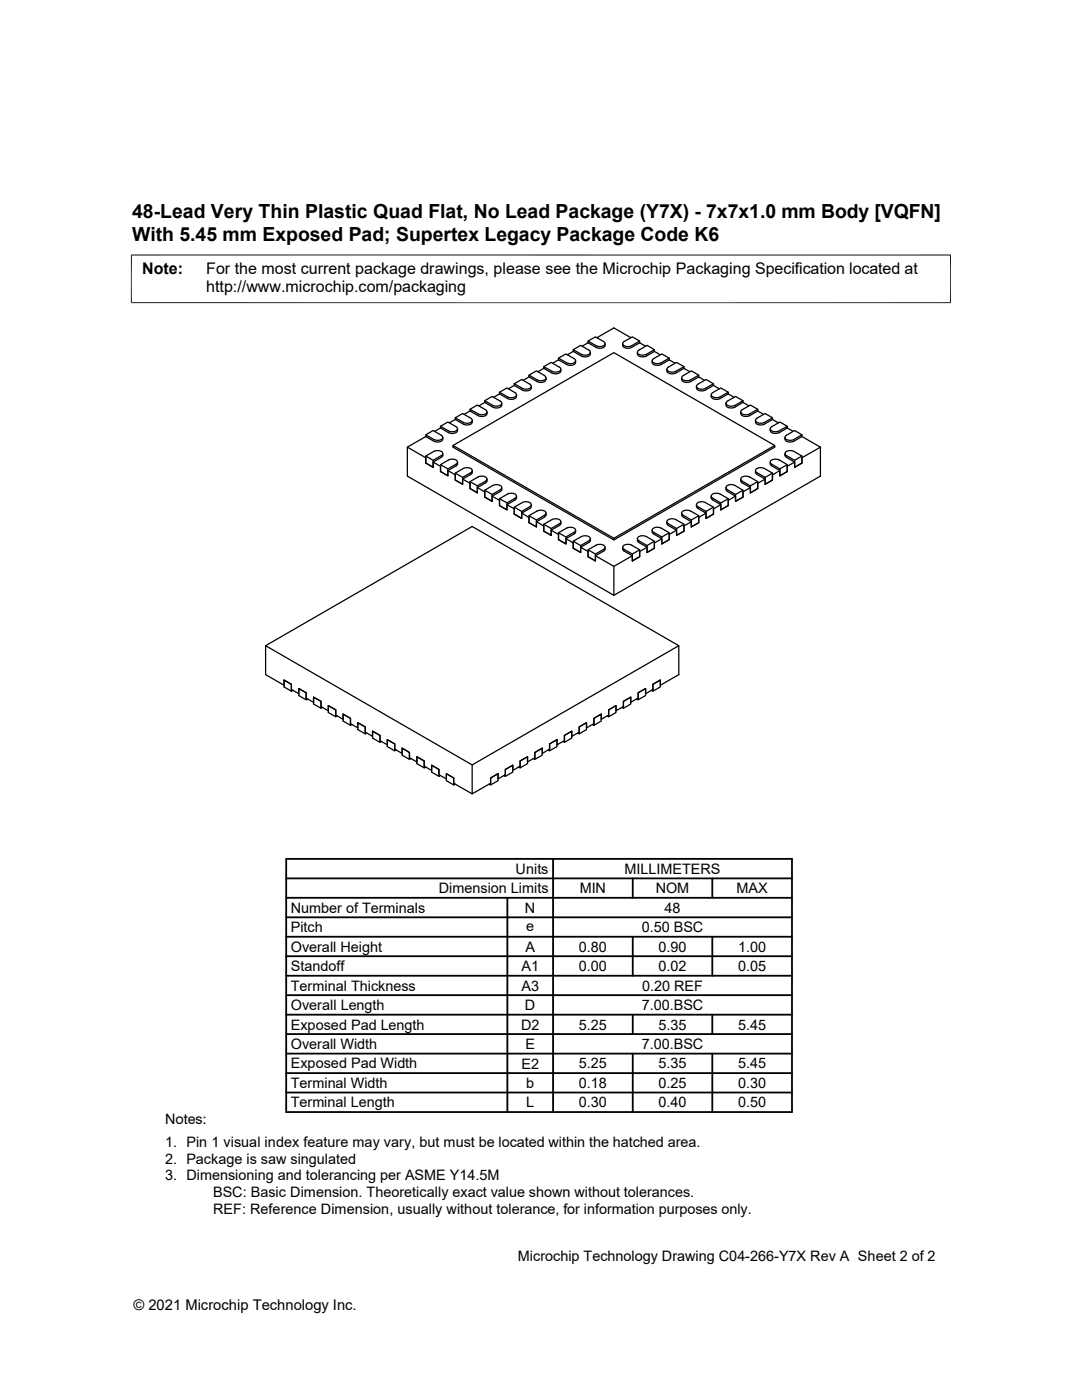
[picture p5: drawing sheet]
<svg xmlns="http://www.w3.org/2000/svg" width="216mm" height="279mm" viewBox="0 0 216 279" stroke-linecap="round" stroke-linejoin="round" font-family="sans-serif">
<g fill="none" stroke="#000" stroke-width=".25">
<path d="M96.7 80l1.6 .9a1.24 1.24 0 0 0 1.8-.4l-.2-.4-1.7-1-1.5 .9v.3M99.7 78.3l1.6 .9a1.24 1.24 0 0 0 1.8-.4l-.2-.4-1.7-1-1.5 .9v.3M99.7 78.6l1.6 .9a1.24 1.24 0 0 0 1.8-.4v-.3M99.7 78.6l-1.2 .7M102.6 76.9l-1.2 .7M102.6 76.6l1.6 .9M102.6 76.9l1.6 1M102.6 76.9v-.3l1.5-.9 1.6 1a.45 .45 0 0 1 .3 .4 .45 .45 0 0 1-.3 .4l-.7 .2-.8-.2M105.6 75.2l-1.2 .7M105.6 74.9l1.6 .9M105.6 75.2l1.6 1M106 77.1a.98 .98 0 0 1-1.4 .9l-.4-.1"/>
<path d="M108.5 73.5l-1.2 .7M108.5 73.2l1.6 .9a1.24 1.24 0 0 0 1.8-.4l-.2-.4-1.7-1-1.5 .9v.3M108.5 73.5l1.6 .9a1.24 1.24 0 0 0 1.8-.4v-.3M108.6 75a.45 .45 0 0 1 .3 .4 .45 .45 0 0 1-.3 .4l-.7 .2-.7-.2M108.6 75l-1.6-1-1.4 .9v.3M109 75.4a.98 .98 0 0 1-1.5 .9l-.3-.1M111.4 71.8l-1.1 .7M111.4 71.5l1.7 .9a1.24 1.24 0 0 0 1.8-.4l-.2-.4-1.8-1-1.5 .9v.3M111.4 71.8l1.7 .9a1.24 1.24 0 0 0 1.8-.4v-.3M114.4 70.1l-1.2 .7M114.4 69.8l1.6 .9a1.24 1.24 0 0 0 1.8-.4l-.2-.3-1.7-1.1-1.5 .9v.3M114.4 70.1l1.6 1a1.24 1.24 0 0 0 1.8-.5v-.3"/>
<path d="M117.3 68.4l-1.1 .7M117.3 68.1l1.7 .9a1.24 1.24 0 0 0 1.7-.4l-.1-.4-1.8-1-1.5 .9v.3M117.3 68.4l1.7 .9a1.24 1.24 0 0 0 1.7-.4v-.3M125.9 67.4l-3.4-2-3.4 2M127.6 68.1l-1.4-.9-1.7 1a.45 .45 0 0 0-.3 .4 .45 .45 0 0 0 .3 .4l1.2 .1 1.9-1v.3M127.6 68.4l1.2 .7M127.6 68.4l-1.6 .9a1.24 1.24 0 0 1-1.8-.4v-.3M130.6 69.8l-1.5-.9-1.6 1a.45 .45 0 0 0-.3 .4 .45 .45 0 0 0 .3 .4l1.1 .1 2-1v.3M130.6 70.1l1.2 .7M130.6 70.1l-1.6 1a1.24 1.24 0 0 1-1.8-.5v-.3M133.5 71.8l1.2 .7M133.5 71.5l-1.4-.9-1.7 1a.45 .45 0 0 0-.3 .4 .45 .45 0 0 0 .3 .4l1.2 .1 1.9-1v.3"/>
<path d="M133.5 71.8l-1.6 .9a1.24 1.24 0 0 1-1.8-.4v-.3M136.3 75a.45 .45 0 0 0-.3 .4 .45 .45 0 0 0 .3 .4l1.2 .1 1.9-1v.3M136.5 73.5l1.1 .7M136.5 73.2l-1.5-.9-1.6 1a.45 .45 0 0 0-.3 .4 .45 .45 0 0 0 .3 .4l1.1 .1 2-1v.3M136.5 73.5l-1.6 .9a1.24 1.24 0 0 1-1.8-.4v-.3M139 77.1a.98 .98 0 0 0 1.4 .9l.4-.1M139.4 75.2l1.2 .7M139.4 74.9l-1.5-.9-1.6 1M139.4 75.2l-1.6 1a1.24 1.24 0 0 1-1.8-.5v-.3M141.9 78.8a.98 .98 0 0 0 1.5 .9l.3-.2M142.4 76.9l1.1 .7M142.4 76.6l-1.5-.9-1.6 1a.45 .45 0 0 0-.3 .4 .45 .45 0 0 0 .3 .4l.7 .2 .8-.2"/>
<path d="M142.4 76.9v-.3l-1.7 .9M142.4 76.9l-1.7 1M145.3 78.6l1.2 .7M145.3 78.3l-1.5-.9-1.6 1a.45 .45 0 0 0-.3 .4 .45 .45 0 0 0 .3 .4l.8 .2 .7-.2M145.3 78.6l-1.6 .9M145.3 78.6v-.3l-1.6 .9M148.3 80l-1.5-.9-1.6 1a.45 .45 0 0 0-.3 .4 .45 .45 0 0 0 .3 .4l1.1 .1 2-1v.3M81.3 89.2l3.7 2.2v1M85 87.1l-3.7 2.1v5.8l41.2 23.8v-5.8l-3.7-2.1M85 91l1.6-.9a1.24 1.24 0 0 1 1.7 .4l-.1 .3-1.8 1.1v1.4l-1.4-.9zM85 87.1l1.6 1a1.24 1.24 0 0 0 1.7-.5v-.3M85 91l1.4 .9"/>
<path d="M85 86.8l1.6 .9a1.24 1.24 0 0 0 1.7-.4l-.1-.3-1.8-1.1-1.4 .9v.3M86.4 92.2l1.5 .9v1M87.9 85.4l-1.2 .7M87.9 92.7l1.6-.9a1.27 1.27 0 0 1 1.8 .4l-.2 .4-1.7 1v1.4l-1.5-.9zM87.9 85.1l1.6 .9a1.24 1.24 0 0 0 1.8-.4l-.2-.4-1.7-1-1.5 .9v.3M87.9 85.4l1.6 .9a1.24 1.24 0 0 0 1.8-.4v-.3M87.9 92.7l1.5 .9M88.3 90.5v.4l-.2 .3-1.7 1v1.1l-1.4-.9M89.4 93.9l1.4 .9v1M90.4 88.9l32.1-18.5 32.1 18.5M90.8 94.4l1.5 .9M90.8 94.4l1.7-.9a1.24 1.24 0 0 1 1.7 .4l-.1 .4-1.8 1v1.3l-1.5-.8z"/>
<path d="M90.8 83.4l1.7 .9a1.24 1.24 0 0 0 1.7-.4l-.1-.4-1.8-1-1.5 .9v.3M90.8 83.7l1.7 .9a1.24 1.24 0 0 0 1.7-.4v-.3M90.8 83.7l-1.1 .7M91.3 92.2v.4l-.2 .3-1.7 1v1.1l-1.5-.9M92.3 95.6l1.5 .9v1M93.8 81.7l1.6 .9a1.24 1.24 0 0 0 1.8-.4l-.2-.3-1.8-1.1-1.4 .9v.3M93.8 82l1.6 1a1.24 1.24 0 0 0 1.8-.5v-.3M93.8 82l-1.2 .7M93.8 96.1l1.4 .9M93.8 96.1l1.6-.9a1.24 1.24 0 0 1 1.8 .4l-.2 .3-1.8 1.1v1.4l-1.4-.9zM94.2 93.9v.4l-.2 .3-1.7 1v1l-1.5-.8M95.2 97.3l1.5 .9v1"/>
<path d="M96.7 80.3l-1.2 .7M96.7 97.8l1.5 .9M96.7 97.8l1.6-.9a1.24 1.24 0 0 1 1.8 .4l-.2 .3-1.7 1.1v1.4l-1.5-.9zM96.7 80.3l1.6 1a1.24 1.24 0 0 0 1.8-.5v-.3M97.2 95.6v.4l-.2 .3-1.8 1v1.1l-1.4-.9M98.2 99l1.5 .9v1M99.7 99.5l1.6-.9a1.24 1.24 0 0 1 1.8 .4l-.2 .4-1.7 1v1.3l-1.5-.8zM99.7 99.5l1.5 .9M100.1 97.3v.4l-.2 .3-1.7 1v1.1l-1.5-.9M103.1 99v.4l-.3 .3-1.6 1v1l-1.5-.8M141.9 99v.4l.2 .3 1.7 1v1M143.7 98.6l1.6 .9v1.4l-1.5 .8"/>
<path d="M143.7 98.6a1.24 1.24 0 0 0-1.8 .4l.2 .4 1.7 1v1.3M144.9 97.3v.4l.2 .3 1.7 1v1.1M145 97l.5-.2h.8l2 1v1.4l-1.5 .9v-1.4l-1.8-1.1-.1-.3zM145.3 99.5l-1.5 .9M146.8 99l-1.5 .9v1l-1.5 .8M147.8 95.6v.4l.2 .3 1.7 1v1.1M148 95.3l.4-.2h.8l2 1v1.4l-1.5 .9v-1.4l-1.7-1.1-.2-.3zM148.3 80.3l1.1 .7M148.3 80.3l-1.7 1a1.24 1.24 0 0 1-1.7-.5v-.3M148.3 97.8l-1.5 .9M149.7 97.3l-1.4 .9v1l-1.5 .9M150.7 93.9v.4l.3 .3 1.7 1v1"/>
<path d="M150.9 93.6l.5-.2h.8l1.9 1v1.4l-1.4 .8v-1.3l-1.8-1-.2-.4zM151.2 82l1.2 .7M151.2 81.7l-1.5-.9-1.6 1a.45 .45 0 0 0-.3 .4 .45 .45 0 0 0 .3 .4l1.1 .1 2-1v.3M151.2 82l-1.6 1a1.24 1.24 0 0 1-1.8-.5v-.3M151.2 96.1l-1.5 .9M152.7 95.6l-1.5 .9v1l-1.5 .9M153.7 92.2v.4l.2 .3 1.7 1v1.1M153.9 91.9l.4-.2h.8l2 1v1.4l-1.5 .9v-1.4l-1.7-1-.2-.4zM154.1 83.7l1.2 .7M154.1 83.4l-1.4-.9-1.7 1a.45 .45 0 0 0-.3 .4 .45 .45 0 0 0 .3 .4l1.2 .1 1.9-1v.3M154.1 83.7l-1.6 .9a1.24 1.24 0 0 1-1.8-.4v-.3M154.1 94.4l-1.4 .9"/>
<path d="M155.6 93.9l-1.5 .9v1l-1.4 .8M156.6 90.5v.4l.2 .3 1.8 1v1.1M156.8 90.2l.5-.2h.8l1.9 1v1.4l-1.4 .9v-1.4l-1.8-1.1-.2-.3zM157.1 85.4l1.2 .7M157.1 85.1l-1.5-.9-1.6 1a.45 .45 0 0 0-.3 .4 .45 .45 0 0 0 .3 .4l1.1 .1 2-1v.3M157.1 85.4l-1.6 .9a1.24 1.24 0 0 1-1.8-.4v-.3M157.1 92.7l-1.5 .9M158.6 92.2l-1.5 .9v1l-1.5 .9M160 87.1l3.7 2.1v5.8l-41.2 23.8M160 86.8l-1.4-.9-1.7 1a.45 .45 0 0 0-.3 .4 .45 .45 0 0 0 .3 .4l1.2 .1 1.9-1v.3M160 87.1l-1.6 1a1.24 1.24 0 0 1-1.8-.5v-.3M160 91l-1.4 .9"/>
<path d="M163.7 89.2l-3.7 2.2v1l-1.4 .9M101.2 100.7l1.4 .9v1M102.6 101.2l1.5 .9M104.1 102.4l1.5 .9v1M104.2 100.3a1.24 1.24 0 0 1 1.8 .4l-.2 .3-1.7 1.1v1.4l-1.5-.9M104.2 100.3l-1.6 .9v1.4M105.6 102.9l1.4 .9M106 100.7v.4l-.2 .3-1.7 1v1.1l-1.5-.9M107 104.1l1.5 .9v1M107.2 102a1.24 1.24 0 0 1 1.7 .4l-.1 .3-1.8 1.1v1.4l-1.4-.9M107.2 102l-1.6 .9v1.4M108.5 104.6l1.5 .9"/>
<path d="M108.5 104.6l1.6-.9a1.24 1.24 0 0 1 1.8 .4l-.2 .4-1.7 1v1.3l-1.5-.8zM108.6 103.2l-1.6 .9v1.1l-1.4-.9M109 102.4l-.1 .4-.3 .4M110 105.8l1.4 .9v1M111.4 106.3l1.5 .9M111.4 106.3l1.7-.9a1.24 1.24 0 0 1 1.8 .4l-.2 .4-1.8 1v1.3l-1.5-.8zM111.9 104.1v.4l-.2 .3-1.7 1v1l-1.5-.8M112.9 107.5l1.5 .9v1M114.4 108l1.5 .9M114.4 108l1.6-.9a1.24 1.24 0 0 1 1.8 .4l-.2 .3-1.7 1.1v1.4l-1.5-.9zM114.9 105.8v.4l-.3 .3-1.7 1v1l-1.5-.8M115.9 109.2l1.4 .9v1"/>
<path d="M117.3 109.7l1.5 .9M117.3 109.7l1.7-.9a1.24 1.24 0 0 1 1.7 .4l-.1 .4-1.8 1v1.4l-1.5-.9zM117.8 107.5l-.2 .7-1.7 1v1.1l-1.5-.9M120.7 109.2l-.1 .7-1.8 1v1.1l-1.5-.9M122.5 107.4l-32.1-18.5v.3l32.1 18.6 32.1-18.6v-.3l-32.1 18.5v.4M124.2 109.2l.2 .7 1.8 1v1.1M124.4 108.9l.5-.2h.8l1.9 1v1.4l-1.4 .9v-1.4l-1.8-1-.2-.4zM126.2 110.9l-3.7 2.1M127.2 107.5l.2 .7 1.7 1v1.1M127.4 107.2l.4-.2h.8l2 1v1.4l-1.5 .9v-1.4l-1.7-1.1-.2-.3zM127.6 109.7l-1.4 .9M129.1 109.2l-1.5 .9v1l-1.4 .9"/>
<path d="M130.1 105.8l.2 .7 1.8 1v1M130.3 105.5l.5-.2h.8l1.9 1v1.4l-1.4 .8v-1.3l-1.8-1-.2-.4zM130.6 108l-1.5 .9M132.1 107.5l-1.5 .9v1l-1.5 .9M133.1 104.1v.4l.2 .3 1.7 1v1M133.2 103.8l.5-.2h.8l2 1v1.4l-1.5 .8v-1.3l-1.8-1-.1-.4zM133.5 106.3l-1.4 .9M135 105.8l-1.5 .9v1l-1.4 .8M136 102.4v.4l.3 .4M136.2 102.1l.5-.2h.8l1.9 1v1.4l-1.5 .9v-1.4l-1.7-1.1-.2-.3zM136.3 103.2l1.6 .9v1.1M136.5 104.6l-1.5 .9"/>
<path d="M137.9 104.1l-1.4 .9v1l-1.5 .8M139 100.7v.4l.2 .3 1.7 1v1.1M139.4 102.9l-1.5 .9M140.7 100.3l1.7 .9v1.4l-1.5 .9M140.8 100.3a1.24 1.24 0 0 0-1.8 .4l.1 .3 1.8 1.1v1.4M140.9 102.4l-1.5 .9v1l-1.5 .9M142.4 101.2l-1.5 .9M143.8 100.7l-1.4 .9v1l-1.5 .9M53 128.9l41.2-23.8 41.2 23.8v5.7l-3.6 2.2v-1.1l-1.5 .9v1l-1.5 .9v-1.1l-1.5 .9v1l-1.4 .9v-1.1l-1.5 .9v1l-1.5 .9v-1.1l-1.4 .9v1l-1.5 .9v-1.1l-1.5 .9v1l-1.5 .9v-1.1l-1.4 .9v1l-1.5 .9v-1.1l-1.5 .9v1l-1.5 .9v-1.1l-1.4 .9v1l-1.5 .9v-1.1l-1.5 .9v1l-1.4 .9v-1.1l-1.5 .9v1l-1.5 .9v-1.1l-1.5 .9v1l-1.4 .8v-1l-1.5 .9v1l-3.7 2.1v-5.7l41.2-23.8M58.4 137.8l-.3 .1v-1.3l-1.4-.9v1.4l1.4 .8M61.4 139.5l-.3 .2v-1.4l-1.5-.9v1.4l1.5 .9M127 139.5l.3 .2v-1.4l1.5-.9v1.4l-1.5 .9"/>
<path d="M130 137.8l.3 .1v-1.3l1.5-.9v1.4l-1.5 .8M64.3 141.2l-.2 .2v-1.4l-1.5-.9v1.4l1.5 .9M67.3 142.9l-.3 .1v-1.3l-1.5-.9v1.4l1.5 .8M70.2 144.6l-.3 .2v-1.4l-1.4-.9v1.4l1.4 .9M73.2 146.3l-.3 .2v-1.4l-1.5-.9v1.4l1.5 .9M76.1 148l-.3 .1v-1.3l-1.5-.9v1.4l1.5 .8M79.1 149.7l-.3 .1v-1.3l-1.5-.9v1.4l1.5 .8M82 151.4l-.3 .2v-1.4l-1.5-.9v1.4l1.5 .9M84.9 153.1l-.3 .1v-1.3l-1.4-.9v1.4l1.4 .8M87.9 154.8l-.3 .1v-1.3l-1.5-.9v1.4l1.5 .8M90.8 156.5l-.3 .2v-1.4l-1.4-.9v1.4l1.4 .9M94.2 152.7l-41.2-23.8v5.7l3.7 2.2v-1.1l1.4 .9v1l1.5 .9v-1.1l1.5 .9v1l1.5 .9v-1.1l1.5 .9v1l1.4 .9v-1.1l1.5 .9v1l1.5 .9v-1.1l1.4 .9v1l1.5 .9v-1.1l1.5 .9v1l1.4 .9v-1.1l1.5 .9v1l1.5 .9v-1.1l1.5 .9v1l1.4 .9v-1.1l1.5 .9v1l1.5 .9v-1.1l1.4 .9v1l1.5 .9v-1.1l1.5 .9v1l1.5 .8v-1l1.4 .9v1l3.7 2.1"/>
<path d="M97.6 156.5l.3 .2v-1.4l1.5-.9v1.4l-1.5 .9M100.5 154.8l.3 .1v-1.3l1.5-.9v1.4l-1.5 .8M103.5 153.1l.3 .1v-1.3l1.5-.9v1.4l-1.5 .8M106.4 151.4l.3 .2v-1.4l1.5-.9v1.4l-1.5 .9M109.4 149.7l.3 .1v-1.3l1.4-.9v1.4l-1.4 .8M112.3 148l.3 .1v-1.3l1.5-.9v1.4l-1.5 .8M115.3 146.3l.3 .2v-1.4l1.4-.9v1.4l-1.4 .9M118.2 144.6l.3 .2v-1.4l1.5-.9v1.4l-1.5 .9M121.2 142.9l.3 .1v-1.3l1.4-.9v1.4l-1.4 .8M124.1 141.2l.3 .2v-1.4l1.5-.9v1.4l-1.5 .9"/>
</g>
<path d="M26.1 50.9h163.7M26.2 50.8v9.7M189.7 50.8v9.7M26.1 60.4h163.7" fill="none" stroke="#000" stroke-width=".2"/>
<g fill="none" stroke="#000" stroke-width=".36">
<path d="M57.1 179.2h100.9M57.1 175.3h100.9M57.1 171.4h100.9v50.5h-100.9zM101.2 179.2v42.7M110.4 171.4v50.5M126.3 175.3v3.9M142.1 175.3v3.9M57.1 190.8h100.9M57.1 186.9h100.9M57.1 183.1h100.9M57.1 198.6h100.9M57.1 194.7h100.9"/>
<path d="M126.3 186.9v7.8M142.1 186.9v7.8M57.1 218h100.9M57.1 202.5h100.9M57.1 210.3h100.9M57.1 206.4h100.9M57.1 214.2h100.9M126.3 210.3v11.6M126.3 202.5v3.9M142.1 210.3v11.6M142.1 202.5v3.9"/>
</g>
<g font-size="3.9">
<text x="26.4" y="43.5">48-Lead Very Thin Plastic Quad Flat, No Lead Package (Y7X) - 7x7x1.0 mm Body [VQFN]</text>
<text x="26.4" y="48.1">With 5.45 mm Exposed Pad; Supertex Legacy Package Code K6</text>
</g>
<g font-size="3.2">
<text x="28.4" y="54.7">Note:</text>
<text x="41.1" y="58.3">http://www.microchip.com/packaging</text>
<text x="41.1" y="54.7">For the most current package drawings, please see the Microchip Packaging Specification located at</text>
</g>
<g font-size="2.9">
<text x="87.6" y="178.3">Dimension Limits</text>
<text x="102.9" y="174.4">Units</text>
<text x="115.7" y="178.3">MIN</text>
<text x="124.6" y="174.4">MILLIMETERS</text>
<text x="130.8" y="178.3">NOM</text>
<text x="147" y="178.3">MAX</text>
<text x="58" y="182.2">Number of Terminals</text>
<text x="104.8" y="182.2">N</text>
<text x="105" y="185.8">e</text>
<text x="132.6" y="182.2">48</text>
<text x="58" y="189.9">Overall Height</text>
<text x="58" y="186">Pitch</text>
<text x="104.8" y="189.9">A</text>
<text x="115.5" y="189.9">0.80</text>
<text x="128" y="186">0.50 BSC</text>
<text x="131.4" y="189.9">0.90</text>
<text x="147.3" y="189.9">1.00</text>
<text x="58" y="197.7">Terminal Thickness</text>
<text x="58" y="193.8">Standoff</text>
<text x="104.1" y="193.8">A1</text>
<text x="104.1" y="197.7">A3</text>
<text x="115.5" y="193.8">0.00</text>
<text x="128.1" y="197.7">0.20 REF</text>
<text x="131.4" y="193.8">0.02</text>
<text x="147.3" y="193.8">0.05</text>
<text x="58" y="201.6">Overall Length</text>
<text x="104.8" y="201.6">D</text>
<text x="128" y="201.6">7.00.BSC</text>
<text x="58" y="209.4">Overall Width</text>
<text x="58" y="205.5">Exposed Pad Length</text>
<text x="104" y="205.5">D2</text>
<text x="104.8" y="209.4">E</text>
<text x="115.5" y="205.5">5.25</text>
<text x="128" y="209.4">7.00.BSC</text>
<text x="131.4" y="205.5">5.35</text>
<text x="147.3" y="205.5">5.45</text>
<text x="58" y="213.2">Exposed Pad Width</text>
<text x="104" y="213.3">E2</text>
<text x="115.5" y="213.2">5.25</text>
<text x="131.4" y="213.2">5.35</text>
<text x="147.3" y="213.2">5.45</text>
<text x="58" y="217.1">Terminal Width</text>
<text x="58" y="221">Terminal Length</text>
<text x="105" y="217.1">b</text>
<text x="105" y="221">L</text>
<text x="115.5" y="221">0.30</text>
<text x="115.5" y="217.1">0.18</text>
<text x="131.4" y="217.1">0.25</text>
<text x="131.4" y="221">0.40</text>
<text x="147.3" y="221">0.50</text>
<text x="147.3" y="217.1">0.30</text>
<text x="32.9" y="224.4">Notes:</text>
<text x="32.9" y="229">1. Pin 1 visual index feature may vary, but must be located within the hatched area.</text>
<text x="32.9" y="232.3">2. Package is saw singulated</text>
<text x="32.9" y="235.6">3. Dimensioning and tolerancing per ASME Y14.5M</text>
<text x="42.5" y="238.9">BSC: Basic Dimension. Theoretically exact value shown without tolerances.</text>
<text x="42.5" y="242.2">REF: Reference Dimension, usually without tolerance, for information purposes only.</text>
<text x="103.3" y="251.7">Microchip Technology Drawing C04-266-Y7X Rev A Sheet 2 of 2</text>
<text x="26.6" y="261.3">© 2021 Microchip Technology Inc.</text>
</g>
</svg>
